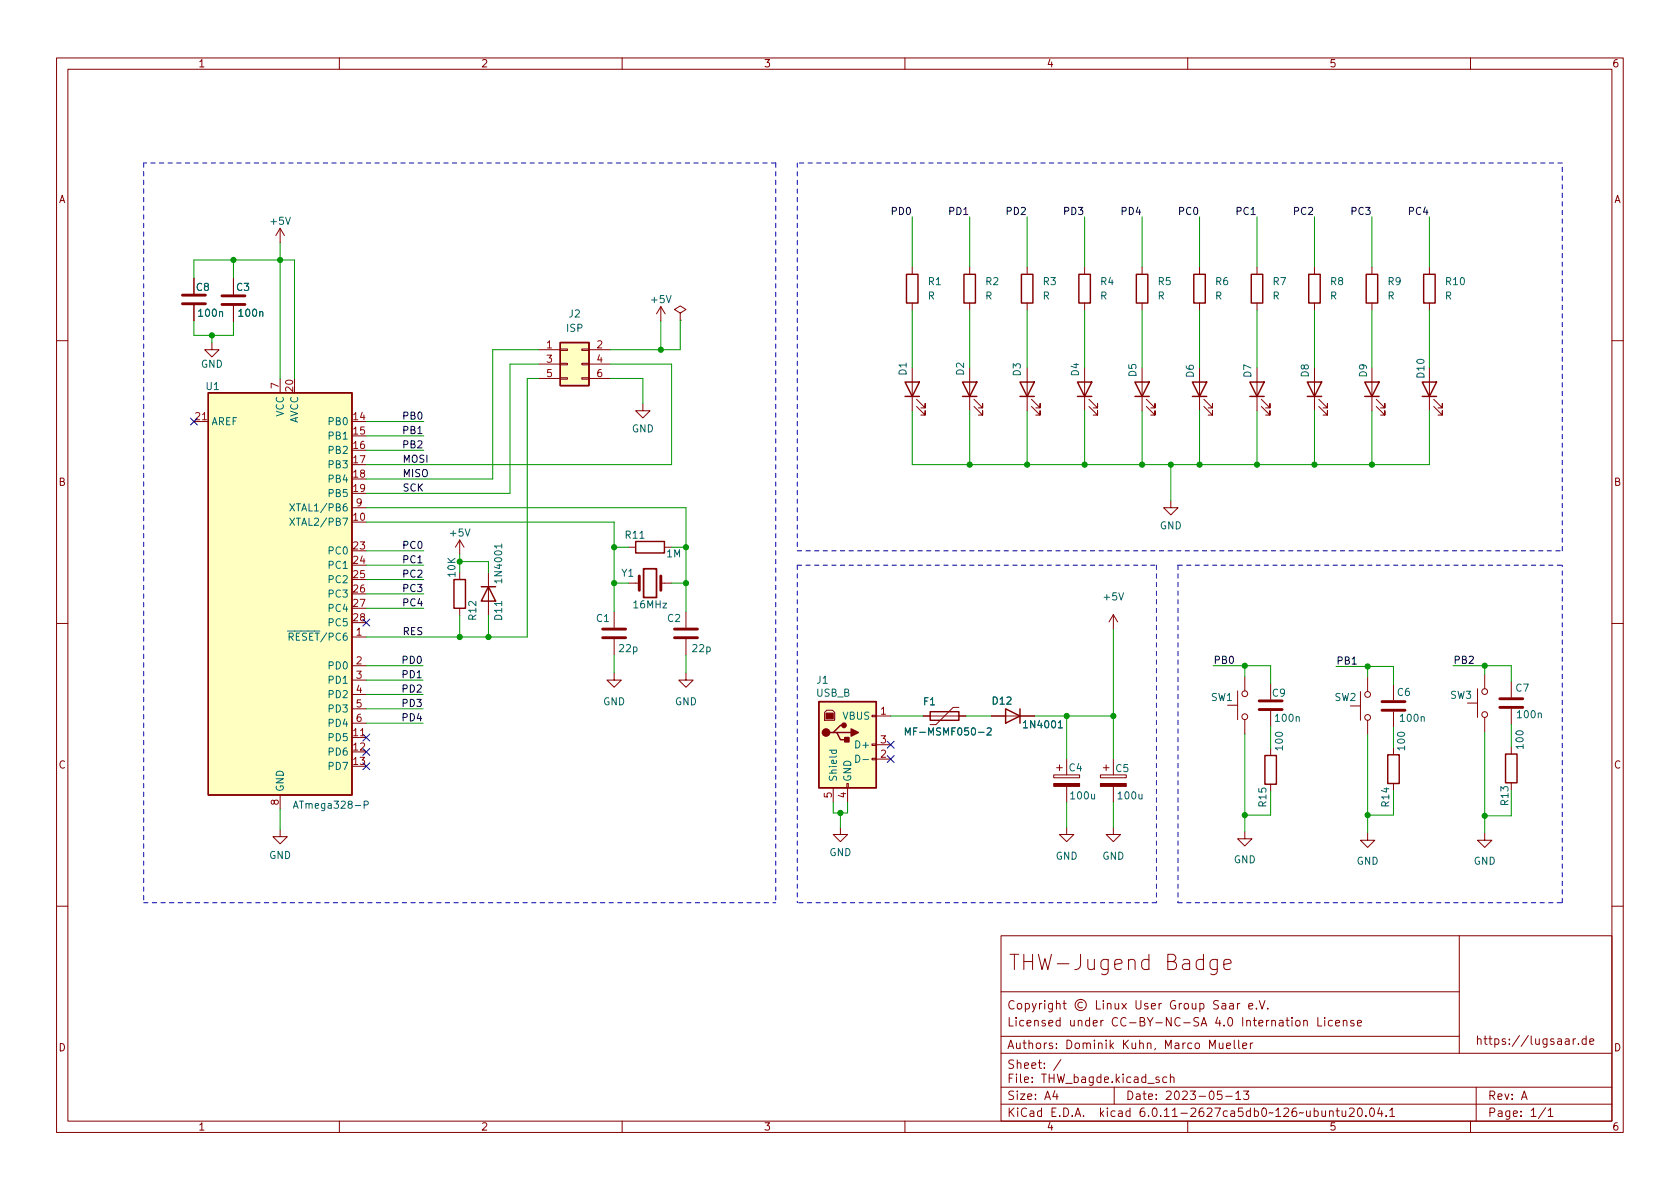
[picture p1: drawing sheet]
<svg xmlns="http://www.w3.org/2000/svg" width="297mm" height="210mm" viewBox="0 0 297 210" stroke-linecap="round" stroke-linejoin="round" font-family="sans-serif">
<g fill="none" stroke="#840000" stroke-width=".18">
<path d="M10 10.2h277v190.1h-277zM12 12.2h273v186.1h-273zM60 10.2v2M110 10.2v2M160 10.2v2M210 10.2v2M260 10.2v2M34.3 49.1v2.8M34.3 54v2.8M41.3 49.3v2.8M41.3 54.1v2.8M49.5 40.4l-.7 1.3"/>
<path d="M49.5 40.4v2.5M49.5 40.4l.8 1.3M116.8 54.2l-.7 1.3M116.8 54.2v2.6M116.8 54.2l.8 1.3M120.3 55.4l1-.7-1-.6-1 .6 1 .7v1.2M120.3 56.6h.1M161.3 47.2v1.3M161.3 53.6v1.3M171.4 47.2v1.3M171.4 53.6v1.3M181.6 47.2v1.3"/>
<path d="M181.6 53.6v1.3M191.8 47.2v1.3M191.8 53.6v1.3M201.9 47.2v1.3M201.9 53.6v1.3M212.1 47.2v1.3M212.1 53.6v1.3M222.2 47.2v1.3M222.2 53.6v1.3M232.4 47.2v1.3M232.4 53.6v1.3M242.6 47.2v1.3"/>
<path d="M242.6 53.6v1.3M252.7 47.2v1.3M252.7 53.6v1.3M10 60.2h2M34.3 74.5h2.5M37.5 60.6v1.2h1.2l-1.2 1.3-1.3-1.3h1.3M49.5 66.9v2.6M52.1 66.9v2.6M62.2 74.5h2.6M62.2 77.1h2.6M62.2 79.6h2.6M95.2 61.8h3.9"/>
<path d="M95.2 64.4h3.9M95.2 66.9h3.9M99.1 66.8h1.2v.3h-1.2zM99.1 64.3h1.2v.2h-1.2zM99.1 61.7h1.2v.3h-1.2zM102.9 66.8h1.2v.3h-1.2zM102.9 64.3h1.2v.2h-1.2zM102.9 61.7h1.2v.3h-1.2zM104.1 61.8h3.8M104.1 64.4h3.8M104.1 66.9h3.8M113.7 71.4v1.2h1.2l-1.2 1.3-1.3-1.3h1.3"/>
<path d="M161.3 65v7.6M162.1 71.9l1.5 1.5v-.8v.8h-.8M162.1 70.6l1.5 1.5v-.7v.7h-.8M171.4 65v7.6M172.2 71.9l1.5 1.5v-.8v.8h-.7M172.2 70.6l1.5 1.5v-.7v.7h-.7M181.6 65v7.6M182.4 71.9l1.5 1.5v-.8v.8h-.8M182.4 70.6l1.5 1.5v-.7v.7h-.8M191.8 65v7.6M192.5 71.9l1.6 1.5v-.8v.8h-.8M192.5 70.6l1.6 1.5v-.7v.7h-.8"/>
<path d="M201.9 65v7.6M202.7 71.9l1.5 1.5v-.8v.8h-.7M202.7 70.6l1.5 1.5v-.7v.7h-.7M212.1 65v7.6M212.9 71.9l1.5 1.5v-.8v.8h-.8M212.9 70.6l1.5 1.5v-.7v.7h-.8M222.2 65v7.6M223 71.9l1.5 1.5v-.8v.8h-.7M223 70.6l1.5 1.5v-.7v.7h-.7M232.4 65v7.6M233.2 71.9l1.5 1.5v-.8v.8h-.8M233.2 70.6l1.5 1.5v-.7v.7h-.8"/>
<path d="M242.6 65v7.6M243.3 71.9l1.6 1.5v-.8v.8h-.8M243.3 70.6l1.6 1.5v-.7v.7h-.8M252.7 65v7.6M253.5 71.9l1.5 1.5v-.8v.8h-.7M253.5 70.6l1.5 1.5v-.7v.7h-.7M285 60.2h2M62.2 92.3h2.6M62.2 82.2h2.6M62.2 84.7h2.6M62.2 87.2h2.6M62.2 97.4h2.6"/>
<path d="M62.2 99.9h2.6M62.2 89.8h2.6M81.3 95.5l-.8 1.3M81.3 95.5v2.5M81.3 95.5l.7 1.3M111.1 96.8h1.3M117.5 96.8h1.2M207 88.5v1.3h1.3l-1.3 1.3-1.3-1.3h1.3M10 110.2h2M62.2 112.6h2.6M62.2 117.7h2.6M62.2 102.5h2.6"/>
<path d="M62.2 105h2.6M62.2 107.6h2.6M62.2 110.1h2.6M81.3 107.6v1.2M86.4 101.2v7.6M108.6 119v1.3h1.3l-1.3 1.2-1.3-1.2h1.3M108.6 108.2v2.8M108.6 113v2.8M111.1 103.1h1.9M116.8 103.1h1.9M121.3 119v1.3h1.3l-1.3 1.2-1.3-1.2h1.3M121.3 108.2v2.8"/>
<path d="M121.3 113v2.8M196.8 108.7l-.7 1.3M196.8 108.7v2.5M196.8 108.7l.8 1.3M220.1 119.6v2.6M241.8 119.8v2.5M262.5 119.2v2.6M285 110.2h2M62.2 130.4h2.6M62.2 133h2.6M62.2 135.5h2.6M62.2 120.3h2.6"/>
<path d="M62.2 122.8h2.6M62.2 125.3h2.6M62.2 127.9h2.6M145.8 126l.4-.4h1l.4 .4v1.4h-1.8zM147.3 139.3v2.6M149.7 138.6h.3v.7h-.3zM149.9 139.3v2.6M154.2 134.1h.7v.3h-.7zM154.2 131.6h.7v.2h-.7zM154.2 126.5h.7v.2h-.7zM154.9 126.6h2.6M154.9 134.2h2.6"/>
<path d="M154.9 131.7h2.6M163.2 126.6h7.6M169.5 125.1h-1l-3 3h-1M175.3 126.6h7.6M186.3 137h4.6v.5h-4.6zM186.8 135.8h1M187.3 135.2v1.1M188.6 134.2v2.8M188.6 139.1v2.8M194.6 137h4.5v.5h-4.5zM195.1 135.8h1M195.6 135.2v1.1"/>
<path d="M196.8 134.2v2.8M196.8 139.1v2.8M217 124.7h1.8M218.8 122.2v5M220.1 127.2v2.6M224.7 120.9v2.8M224.7 125.7v2.8M224.7 132.3v1.3M224.7 138.7v1.2M238.8 124.8h1.7M240.5 122.3v5.1M241.8 127.4v2.5"/>
<path d="M246.4 121v2.8M246.4 125.9v2.7M246.4 132.2v1.3M246.4 138.6v1.2M259.5 124.3h1.7M261.2 121.8v5.1M262.5 126.9v2.5M267.2 120.5v2.8M267.2 125.3v2.8M267.2 132.1v1.2M267.2 138.4v1.3M49.5 146.7v1.2h1.3l-1.3 1.3-1.2-1.3h1.2"/>
<path d="M49.5 140.6v2.5M148.6 146.3v1.3h1.3l-1.3 1.2-1.3-1.2h1.3M188.6 146.3v1.3h1.3l-1.3 1.2-1.3-1.2h1.3M196.8 146.3v1.3h1.3l-1.3 1.2-1.2-1.2h1.2M220.1 147.1v1.2h1.3l-1.3 1.3-1.3-1.3h1.3M241.8 147.3v1.3h1.3l-1.3 1.3-1.3-1.3h1.3M262.5 147.3v1.3h1.3l-1.3 1.3-1.3-1.3h1.3M10 160.2h2M177 165.5h108v32.8h-108zM177 175.4h81M187.4 179.9v1.5M187.9 177.4h.6"/>
<path d="M188.1 176.9v1.3l.4 .2M191.4 177.3a.52 .52 0 0 0-.8 .4 .52 .52 0 0 0 .8 .4M193.9 176.9v1.5h.7M195.1 176.9v.2M195.1 177.4v1M195.8 177.6l.2-.2 .4 .1v.9M195.8 177.4v1M197.1 177.4l.1 1h.4l.2-.1M197.8 177.4v1M198.4 177.4l.7 1M199.1 177.4l-.7 1M203.1 169.8l-.7-.1-.4 .2-.1 .3v.7l.2 .4 .3 .2 .7-.2"/>
<path d="M203.1 168.8v2.7M258 165.5v20.8M285 160.2h2M60 198.3v2M110 198.3v2M160 198.3v2M177 195.3h108M177 192.3h108M177 186.3h108M177 183.3h81M182.5 191.3v.1M182.5 190.5v.1"/>
<path d="M184.6 188.8v.1M184.6 188v.1M186.8 185.3v.1M186.8 184.5v.1M187.4 180.5l-.4-.1-.3 .3v.4l.2 .3h.5M187.6 187.4l-1.3 1.9M196.4 184.9l.5 .5M196.9 184.4l-.6 .6M197 192.3v3M206.3 190.5l-.4-.1-.3 .3v.4l.1 .3h.6M206.9 190.6l.2-.2 .4 .1 .1 .9M206.9 189.9v1.5"/>
<path d="M210 198.3v2M211.9 180l-.5-.1-.3 .2v.4l.7 .3 .1 .3-.3 .3h-.5M212.4 181.4l.5-1.5 .5 1.5M212.5 181h.7M216.7 193.9h1.2M218.5 193.4l.4-.5v1.5M218.5 194.4h.9M219.9 192.9h.9l-.5 .6 .4 .1v.7l-.2 .1h-.4l-.2-.1M230.5 180.6l.2-.2 .4 .1v.9M230.5 180.4v1M238.6 196.1l.5-.2 .3 .2v.3l-.9 1h.9M240.2 196l.2-.1a.81 .81 0 0 1 .5 .7 .81 .81 0 0 1-.3 .8h-.1a.81 .81 0 0 1-.6-.6 .81 .81 0 0 1 .3-.8z"/>
<path d="M241.5 197.3v.1M242.3 196.1l.2-.2a.81 .81 0 0 1 .6 .7 .81 .81 0 0 1-.3 .8h-.2a.81 .81 0 0 1-.3-1.3zM243.9 195.9l-.3 1h.9M244.3 196.4v1M245.1 197.3v.1M245.7 196.4l.4-.5v1.5M245.7 197.4h.9M260 198.3v2M261 192.3v6M273.7 196.4l.4-.5v1.5M273.7 197.4h.9M278.2 183.7v1"/>
<path d="M278.6 183.7l-.3 .1-.1 .2M279.1 184.5v.2M280.4 183.8l-.4-.1-.3 .3v.4l.2 .2h.5M280.4 183.2v1.5M281.1 184.2l.7-.2-.1-.2-.4-.1-.2 .2 .1 .7h.5"/>
<circle cx="220.1" cy="126.7" r=".51"/>
<circle cx="220.1" cy="122.7" r=".51"/>
<circle cx="241.8" cy="122.8" r=".51"/>
<circle cx="241.8" cy="126.9" r=".51"/>
<circle cx="262.5" cy="122.3" r=".51"/>
<circle cx="262.5" cy="126.4" r=".51"/>
<circle cx="191.1" cy="177.7" r="1"/>
</g>
<g fill="none" stroke="#840000" stroke-width=".25">
<path d="M160.3 48.5h2v5.1h-2zM170.4 48.5h2.1v5.1h-2.1zM180.6 48.5h2v5.1h-2zM190.8 48.5h2v5.1h-2zM200.9 48.5h2v5.1h-2zM211.1 48.5h2v5.1h-2zM221.2 48.5h2.1v5.1h-2.1zM231.4 48.5h2v5.1h-2zM241.6 48.5h2v5.1h-2zM251.7 48.5h2v5.1h-2zM36.8 69.5h25.4v71.1h-25.4zM99.1 60.6h5v7.6h-5z"/>
<path d="M160 67.6h2.6l-1.3 2.5zM160 70.1h2.6M170.2 67.6h2.5l-1.3 2.5zM170.2 70.1h2.5M180.3 67.6h2.6l-1.3 2.5zM180.3 70.1h2.6M190.5 67.6h2.5l-1.2 2.5zM190.5 70.1h2.5M200.7 67.6h2.5l-1.3 2.5zM200.7 70.1h2.5M210.8 67.6h2.6l-1.3 2.5zM210.8 70.1h2.6"/>
<path d="M221 67.6h2.5l-1.3 2.5zM221 70.1h2.5M231.1 67.6h2.6l-1.3 2.5zM231.1 70.1h2.6M241.3 67.6h2.5l-1.2 2.5zM241.3 70.1h2.5M251.5 67.6h2.5l-1.3 2.5zM251.5 70.1h2.5M112.4 95.8h5.1v2h-5.1zM80.3 102.5h2v5.1h-2zM85.1 103.8h2.5M86.4 103.8l1.2 2.5h-2.5z"/>
<path d="M144.8 124.1h10.1v15.2h-10.1zM147.3 129.5h.7l.6 1.3h1.3M148 129.5h2.5M149.2 128.3h-.6l-1.3 1.2h-.6M164.5 125.9h5v1.5h-5zM177.8 125.3l2.5 1.3-2.5 1.3zM180.3 125.3v2.6M223.6 133.6h2.1v5.1h-2.1zM245.4 133.5h2v5.1h-2zM266.2 133.3h2v5.1h-2z"/>
</g>
<g fill="none" stroke="#006464" stroke-width=".18">
<path d="M50.5 38.4l.4 1.3 .4-1.3M38.8 55.2l.2-.1 .3 .1 .1 .7M45.9 55.2l.2-.1 .3 .1 .1 .7M117.8 52.3l.4 1.2 .5-1.2M60.6 91.6h.9l-.6 1.3M61.3 89.1h-.4a.85 .85 0 0 0 0 1.3l.4-.2 .1-.4-.2-.2h-.3l-.2 .2M82.2 93.5l.5 1.3 .4-1.3M88.7 96.6h-1.3l.4 .3M88.7 96.2v.7M113.1 95.2h.8M50.8 111.6h5.8M88.7 106.4v.7"/>
<path d="M197.8 104.8l.4 1.3 .5-1.3M146.6 132.7h1.3M147.1 132.7l-.1 .3 .3 .3 .5-.2v-.4M151.3 133.5a.64 .64 0 0 1 .7 .7 .64 .64 0 0 1-.7 .6zM152.6 134.3h.9M173 129.5h1M174.5 128.8l.5-.1 .3 .4-.8 .9h.8M187.1 127.8l.4-.4v1.3M187.1 128.7h.8M229.2 126.8l.2-.1 .3 .1v.8M251.3 126.8l.2-.1 .3 .1v.8M272 126.2l.2-.1h.3v.8"/>
<path d="M62.8 142.5h1M64.4 142.3h.6l.1-.2-.1-.3-.6-.1v1.2M193 140.4v.8l.3 .1 .2-.1M193.5 140.4v.9M201.4 140.4v.8l.3 .1 .2-.1M201.9 140.4v.9"/>
</g>
<g fill="none" stroke="#840000" stroke-width=".51">
<path d="M32.3 53.7h4M32.3 52.2h4M39.2 53.8h4.1M39.2 52.3h4.1M106.6 112.8h4M106.6 111.2h4M113 101.8v2.6M116.8 101.8v2.6M119.3 112.8h4M119.3 111.2h4M222.6 125.5h4.1M222.6 123.9h4.1"/>
<path d="M244.3 125.6h4.1M244.3 124.1h4.1M265.2 125.1h4M265.2 123.6h4"/>
</g>
<g fill="#840000" stroke="#840000" stroke-width=".18">
<path d="M194.6 138.6h4.5v.5h-4.5z"/>
<path d="M186.3 138.6h4.6v.5h-4.6z"/>
<path d="M146 126.1h1.3v1h-1.3z"/>
</g>
<path d="M113.8 100.6h2.3v5.1h-2.3z" fill="none" stroke="#840000" stroke-width=".3"/>
<g fill="#ffffc2" stroke="#ffffc2" stroke-width=".18">
<path d="M36.8 69.5h25.4v71.1h-25.4z"/>
<path d="M99.1 60.6h5v7.6h-5z"/>
<path d="M144.8 124.1h10.1v15.2h-10.1z"/>
</g>
<path d="M35.8 74.2h.7M63.7 130.1h.8" fill="none" stroke="#a90000" stroke-width=".18"/>
<g fill="#840000" stroke="#840000" stroke-width=".25">
<path d="M150.5 128.9l1.3 .6-1.3 .7z"/>
<path d="M149.4 130.4h.7v.8h-.7z"/>
<circle cx="146" cy="129.5" r=".63"/>
<circle cx="149.2" cy="128.3" r=".38"/>
</g>
<g fill="none" stroke="#0000c2" stroke-width=".18" stroke-dasharray=".8 .8">
<path d="M25.4 28.8v130.8M137.2 28.8v130.8M137.2 28.8h-111.8M141 28.8v68.6M276.2 28.8h-135.2M141 97.4h135.2M141 99.9h63.5M141 99.9v59.7M204.5 99.9v59.7M208.3 99.9h67.9M208.3 99.9v59.7M276.2 97.4v-68.6"/>
<path d="M25.4 159.6h111.8M204.5 159.6h-63.5M208.3 159.6h67.9M276.2 159.6v-59.7"/>
</g>
<g fill="none" stroke="#009600" stroke-width=".18">
<path d="M161.3 38.3v8.9M171.4 38.3v8.9M181.6 38.3v8.9M191.8 38.3v8.9M201.9 38.3v8.9M212.1 38.3v8.9M222.2 38.3v8.9M232.4 38.3v8.9M242.6 38.3v8.9M252.7 38.3v8.9M34.3 49.1v-3.1h17.8v20.9M34.3 56.8v2.5h7v-2.4"/>
<path d="M37.5 59.3v1.3M41.3 46v3.3M49.5 42.9v24M116.8 56.8v5M120.3 56.6v5.2h-12.4M161.3 54.9v10.1M171.4 54.9v10.1M181.6 54.9v10.1M191.8 54.9v10.1M201.9 54.9v10.1M212.1 54.9v10.1M222.2 54.9v10.1"/>
<path d="M232.4 54.9v10.1M242.6 54.9v10.1M252.7 54.9v10.1M64.8 79.6h10.1M64.8 77.1h10.1M64.8 74.5h10.1M95.2 66.9h-2v45.7h-28.4M95.2 64.4h-5v22.8h-25.4M95.2 61.8h-8.1v22.9h-22.3M107.9 64.4h10.8v17.8h-53.9M107.9 66.9h5.8v4.5M161.3 72.6v9.6h91.4v-9.6"/>
<path d="M171.4 72.6v9.6M181.6 72.6v9.6M191.8 72.6v9.6M201.9 72.6v9.6M212.1 72.6v9.6M222.2 72.6v9.6M232.4 72.6v9.6M242.6 72.6v9.6M64.8 92.3h43.8v15.9M64.8 89.8h56.5v18.4M64.8 99.9h10.1M64.8 97.4h10.1"/>
<path d="M81.3 98v1.3h5.1v1.9M108.6 96.8h2.5M118.7 96.8h2.6M207 82.2v6.3M64.8 102.5h10.1M64.8 107.6h10.1M64.8 117.7h10M64.8 105h10.1M81.3 108.8v3.8M86.4 108.8v3.8M108.6 115.8v3.2M108.6 103.1h2.5"/>
<path d="M118.7 103.1h2.6M121.3 115.8v3.2M196.8 111.2v23M214.5 117.7h10.2v3.2M220.1 117.7v1.9M236.2 117.9h10.2v3.1M241.8 117.9v1.9M256.9 117.7h10.3v2.8M262.5 117.7v1.5M64.8 127.9h10M64.8 122.8h10M64.8 120.3h10"/>
<path d="M64.8 125.3h10M157.5 126.6h5.7M170.8 126.6h4.5M182.9 126.6h13.9M188.6 126.6v7.6M220.1 129.8v17.3M224.7 128.5v3.8M224.7 139.9v4.2h-4.6M241.8 129.9v17.4M246.4 139.8v4.3h-4.6M246.4 128.6v3.6M262.5 129.4v17.9"/>
<path d="M267.2 139.7v4.6h-4.7M267.2 128.1v4M49.5 143.1v3.6M147.3 141.9v1.9h2.6v-1.9M148.6 143.8v2.5M188.6 141.9v4.4M196.8 141.9v4.4"/>
</g>
<g fill="none" stroke="#000084" stroke-width=".18">
<path d="M33.7 73.9l1.2 1.3M34.9 73.9l-1.2 1.3M64.2 109.5l1.2 1.2M65.4 109.5l-1.2 1.2M64.2 134.9l1.2 1.2M64.2 129.8l1.2 1.2M64.2 132.4l1.2 1.2M65.4 134.9l-1.2 1.2M65.4 129.8l-1.2 1.2M65.4 132.4l-1.2 1.2M156.9 131.1l1.2 1.2M156.9 133.6l1.2 1.2"/>
<path d="M158.1 131.1l-1.2 1.2M158.1 133.6l-1.2 1.2"/>
</g>
<g fill="#009600" stroke="#009600" stroke-width=".18">
<circle cx="116.8" cy="61.8" r=".46"/>
<circle cx="121.3" cy="103.1" r=".46"/>
<circle cx="121.3" cy="96.8" r=".46"/>
<circle cx="207" cy="82.2" r=".46"/>
<circle cx="212.1" cy="82.2" r=".46"/>
<circle cx="222.2" cy="82.2" r=".46"/>
<circle cx="181.6" cy="82.2" r=".46"/>
<circle cx="191.8" cy="82.2" r=".46"/>
<circle cx="148.6" cy="143.8" r=".46"/>
<circle cx="171.4" cy="82.2" r=".46"/>
<circle cx="220.1" cy="144.1" r=".46"/>
<circle cx="188.6" cy="126.6" r=".46"/>
<circle cx="196.8" cy="126.6" r=".46"/>
<circle cx="220.1" cy="117.7" r=".46"/>
<circle cx="201.9" cy="82.2" r=".46"/>
<circle cx="242.6" cy="82.2" r=".46"/>
<circle cx="232.4" cy="82.2" r=".46"/>
<circle cx="262.5" cy="117.7" r=".46"/>
<circle cx="241.8" cy="144.1" r=".46"/>
<circle cx="262.5" cy="144.3" r=".46"/>
<circle cx="241.8" cy="117.9" r=".46"/>
<circle cx="49.5" cy="46" r=".46"/>
<circle cx="41.3" cy="46" r=".46"/>
<circle cx="37.5" cy="59.3" r=".46"/>
<circle cx="108.6" cy="96.8" r=".46"/>
<circle cx="81.3" cy="99.3" r=".46"/>
<circle cx="108.6" cy="103.1" r=".46"/>
<circle cx="81.3" cy="112.6" r=".46"/>
<circle cx="86.4" cy="112.6" r=".46"/>
</g>
<g font-size="3.8" fill="#840000">
<text x="178.2" y="172.4">THW-Jugend</text>
<text x="205.9" y="172.4">Badge</text>
</g>
<g font-size="2.1" fill="#840000">
<text x="178" y="179">Copyright</text>
<text x="200.9" y="179">User</text>
<text x="207.2" y="179">Group</text>
<text x="215" y="179">Saar</text>
<text x="221.3" y="179">e.V.</text>
<text x="178" y="182">Licensed</text>
<text x="178" y="186">Authors:</text>
<text x="188.4" y="186">Dominik</text>
<text x="189" y="182">under</text>
<text x="196.6" y="182">CC-BY-NC-SA</text>
<text x="198.5" y="186">Kuhn,</text>
<text x="206.1" y="186">Marco</text>
<text x="214" y="186">Mueller</text>
<text x="215" y="182">4.0</text>
<text x="219.9" y="182">Internation</text>
<text x="233.3" y="182">License</text>
<text x="260.8" y="185.2">https://lugsaar.de</text>
<text x="178" y="192">File:</text>
<text x="178" y="189.5">Sheet:</text>
<text x="184.1" y="192">THW_bagde.kicad_sch</text>
<text x="178" y="198">KiCad</text>
<text x="178" y="195">Size:</text>
<text x="184.7" y="195">A4</text>
<text x="185.7" y="198">E.D.A.</text>
<text x="194.6" y="198">kicad</text>
<text x="199" y="195">Date:</text>
<text x="201.8" y="198">6.0.11-2627ca5db0~126~ubuntu20.04.1</text>
<text x="206" y="195">2023-05-13</text>
<text x="263" y="195">Rev:</text>
<text x="263" y="198">Page:</text>
<text x="268.9" y="195">A</text>
<text x="270.5" y="198">1/1</text>
</g>
<g font-size="1.8" fill="#840000">
<text x="35" y="12.3">1</text>
<text x="85" y="12.3">2</text>
<text x="135" y="12.3">3</text>
<text x="185" y="12.3">4</text>
<text x="235" y="12.3">5</text>
<text x="285" y="12.3">6</text>
<text x="10.4" y="36.3">A</text>
<text x="285.4" y="36.3">A</text>
<text x="10.3" y="86.3">B</text>
<text x="285.3" y="86.3">B</text>
<text x="10.3" y="136.3">C</text>
<text x="285.3" y="136.3">C</text>
<text x="10.3" y="186.3">D</text>
<text x="285.3" y="186.3">D</text>
<text x="35" y="200.3">1</text>
<text x="85" y="200.3">2</text>
<text x="135" y="200.3">3</text>
<text x="185" y="200.3">4</text>
<text x="235" y="200.3">5</text>
<text x="285" y="200.3">6</text>
</g>
<g font-size="1.8" fill="#006464">
<text x="47.5" y="40.1">+5V</text>
<text x="34.5" y="51.8">C8</text>
<text x="41.7" y="51.8">C3</text>
<text x="114.8" y="54">+5V</text>
<text x="164" y="50.8">R1</text>
<text x="164" y="53.3">R</text>
<text x="174.1" y="50.8">R2</text>
<text x="174.1" y="53.3">R</text>
<text x="184.3" y="50.8">R3</text>
<text x="184.3" y="53.3">R</text>
<text x="194.4" y="50.8">R4</text>
<text x="194.4" y="53.3">R</text>
<text x="204.6" y="50.8">R5</text>
<text x="204.6" y="53.3">R</text>
<text x="214.8" y="50.8">R6</text>
<text x="214.8" y="53.3">R</text>
<text x="224.9" y="50.8">R7</text>
<text x="224.9" y="53.3">R</text>
<text x="235.1" y="50.8">R8</text>
<text x="235.1" y="53.3">R</text>
<text x="245.2" y="50.8">R9</text>
<text x="245.2" y="53.3">R</text>
<text x="255.4" y="50.8">R10</text>
<text x="255.4" y="53.3">R</text>
<text x="34.8" y="56.4">100n</text>
<text x="41.9" y="56.4">100n</text>
<text x="100" y="59.1">ISP</text>
<text x="100.4" y="56.5">J2</text>
<text x="35.5" y="65.4">GND</text>
<text x="36.2" y="69.3">U1</text>
<text x="160.7" y="66.5" transform="rotate(-90 160.7 66.5)">D1</text>
<text x="170.8" y="66.5" transform="rotate(-90 170.8 66.5)">D2</text>
<text x="180.9" y="66.6" transform="rotate(-90 180.9 66.6)">D3</text>
<text x="191.1" y="66.6" transform="rotate(-90 191.1 66.6)">D4</text>
<text x="201.3" y="66.8" transform="rotate(-90 201.3 66.8)">D5</text>
<text x="211.5" y="66.9" transform="rotate(-90 211.5 66.9)">D6</text>
<text x="221.6" y="66.9" transform="rotate(-90 221.6 66.9)">D7</text>
<text x="231.8" y="66.8" transform="rotate(-90 231.8 66.8)">D8</text>
<text x="242.1" y="66.8" transform="rotate(-90 242.1 66.8)">D9</text>
<text x="252.2" y="67.1" transform="rotate(-90 252.2 67.1)">D10</text>
<text x="37.3" y="75.6">AREF</text>
<text x="50.6" y="73.8" transform="rotate(-90 50.6 73.8)">VCC</text>
<text x="53.1" y="74.8" transform="rotate(-90 53.1 74.8)">AVCC</text>
<text x="57.8" y="75.6">PB0</text>
<text x="111.7" y="76.8">GND</text>
<text x="57.8" y="78.1">PB1</text>
<text x="57.8" y="80.6">PB2</text>
<text x="57.8" y="83.2">PB3</text>
<text x="57.8" y="85.7">PB4</text>
<text x="57.8" y="88.3">PB5</text>
<text x="51" y="93.3">XTAL2/PB7</text>
<text x="51" y="90.8">XTAL1/PB6</text>
<text x="79.3" y="95.3">+5V</text>
<text x="110.3" y="95.6">R11</text>
<text x="205" y="94">GND</text>
<text x="57.8" y="98.4">PC0</text>
<text x="57.8" y="101">PC1</text>
<text x="117.7" y="98.9">1M</text>
<text x="57.8" y="103.5">PC2</text>
<text x="57.8" y="106">PC3</text>
<text x="89.2" y="103.4" transform="rotate(-90 89.2 103.4)">1N4001</text>
<text x="109.8" y="102.4">Y1</text>
<text x="111.7" y="108">16MHz</text>
<text x="194.8" y="106.6">+5V</text>
<text x="50.7" y="113.7">~{RESET}/PC6</text>
<text x="57.8" y="108.6">PC4</text>
<text x="57.8" y="111.1">PC5</text>
<text x="84.6" y="109.9" transform="rotate(-90 84.6 109.9)">R12</text>
<text x="89.2" y="109.9" transform="rotate(-90 89.2 109.9)">D11</text>
<text x="105.3" y="110.4">C1</text>
<text x="117.9" y="110.4">C2</text>
<text x="57.8" y="118.7">PD0</text>
<text x="109.2" y="115.7">22p</text>
<text x="122.2" y="115.7">22p</text>
<text x="57.8" y="121.3">PD1</text>
<text x="57.8" y="123.8">PD2</text>
<text x="106.6" y="125.1">GND</text>
<text x="119.3" y="125.1">GND</text>
<text x="144.2" y="123.6">USB_B</text>
<text x="144.3" y="121.3">J1</text>
<text x="163.1" y="125.1">F1</text>
<text x="175.2" y="125">D12</text>
<text x="214" y="124.3">SW1</text>
<text x="224.8" y="123.6">C9</text>
<text x="235.9" y="124.3">SW2</text>
<text x="246.9" y="123.4">C6</text>
<text x="256.3" y="124">SW3</text>
<text x="267.8" y="122.7">C7</text>
<text x="57.8" y="131.4">PD5</text>
<text x="57.8" y="126.4">PD3</text>
<text x="57.8" y="128.9">PD4</text>
<text x="148.9" y="127.6">VBUS</text>
<text x="159.7" y="130.4">MF-MSMF050-2</text>
<text x="180.6" y="129.2">1N4001</text>
<text x="225.2" y="128">100n</text>
<text x="247.3" y="128">100n</text>
<text x="268" y="127.4">100n</text>
<text x="57.8" y="134">PD6</text>
<text x="57.8" y="136.5">PD7</text>
<text x="150.9" y="132.7">D+</text>
<text x="188.9" y="136.8">C4</text>
<text x="197.1" y="136.9">C5</text>
<text x="227.2" y="132.9" transform="rotate(-90 227.2 132.9)">100</text>
<text x="248.8" y="132.9" transform="rotate(-90 248.8 132.9)">100</text>
<text x="269.8" y="132.7" transform="rotate(-90 269.8 132.7)">100</text>
<text x="50.6" y="140.1" transform="rotate(-90 50.6 140.1)">GND</text>
<text x="51.7" y="143.4">ATmega328-P</text>
<text x="148.3" y="138.3" transform="rotate(-90 148.3 138.3)">Shield</text>
<text x="150.9" y="138.3" transform="rotate(-90 150.9 138.3)">GND</text>
<text x="189" y="141.7">100u</text>
<text x="197.4" y="141.7">100u</text>
<text x="224.3" y="142.9" transform="rotate(-90 224.3 142.9)">R15</text>
<text x="246" y="142.9" transform="rotate(-90 246 142.9)">R14</text>
<text x="267.1" y="142.6" transform="rotate(-90 267.1 142.6)">R13</text>
<text x="47.5" y="152.3">GND</text>
<text x="146.6" y="151.8">GND</text>
<text x="186.6" y="152.4">GND</text>
<text x="194.8" y="152.4">GND</text>
<text x="218.1" y="153">GND</text>
<text x="239.8" y="153.3">GND</text>
<text x="260.5" y="153.3">GND</text>
</g>
<g font-size="1.8" fill="#0f0f0f">
<text x="157.4" y="38">PD0</text>
<text x="167.5" y="38">PD1</text>
<text x="177.7" y="38">PD2</text>
<text x="187.9" y="38">PD3</text>
<text x="198" y="38">PD4</text>
<text x="208.2" y="38">PC0</text>
<text x="218.3" y="38">PC1</text>
<text x="228.5" y="38">PC2</text>
<text x="238.7" y="38">PC3</text>
<text x="248.8" y="38">PC4</text>
<text x="71" y="74.2">PB0</text>
<text x="71" y="76.7">PB1</text>
<text x="71" y="79.3">PB2</text>
<text x="71.1" y="81.8">MOSI</text>
<text x="71.1" y="86.9">SCK</text>
<text x="71.1" y="84.4">MISO</text>
<text x="71" y="99.6">PC1</text>
<text x="71" y="97.1">PC0</text>
<text x="71" y="104.7">PC3</text>
<text x="71" y="107.2">PC4</text>
<text x="71" y="102.1">PC2</text>
<text x="71.1" y="112.3">RES</text>
<text x="70.9" y="119.9">PD1</text>
<text x="70.9" y="117.4">PD0</text>
<text x="214.5" y="117.4">PB0</text>
<text x="236.2" y="117.5">PB1</text>
<text x="256.9" y="117.4">PB2</text>
<text x="70.9" y="125">PD3</text>
<text x="70.9" y="122.5">PD2</text>
<text x="70.9" y="127.5">PD4</text>
</g>
<g font-size="1.8" fill="#a90000">
<text x="96.5" y="61.6">1</text>
<text x="96.5" y="64.1">3</text>
<text x="105.4" y="61.6">2</text>
<text x="105.4" y="64.1">4</text>
<text x="49.3" y="68.9" transform="rotate(-90 49.3 68.9)">7</text>
<text x="51.8" y="69.5" transform="rotate(-90 51.8 69.5)">20</text>
<text x="96.5" y="66.7">5</text>
<text x="105.4" y="66.7">6</text>
<text x="34.3" y="74.3">21</text>
<text x="62.2" y="74.3">14</text>
<text x="62.2" y="76.8">15</text>
<text x="62.2" y="79.4">16</text>
<text x="62.2" y="81.9">17</text>
<text x="62.2" y="84.4">18</text>
<text x="62.2" y="87">19</text>
<text x="62.8" y="89.5">9</text>
<text x="62.2" y="92.1">10</text>
<text x="62.2" y="97.1">23</text>
<text x="62.2" y="99.7">24</text>
<text x="62.2" y="102.2">25</text>
<text x="62.2" y="104.8">26</text>
<text x="62.2" y="107.3">27</text>
<text x="62.2" y="109.8">28</text>
<text x="62.8" y="112.4">1</text>
<text x="62.8" y="117.5">2</text>
<text x="62.8" y="120">3</text>
<text x="62.8" y="122.5">4</text>
<text x="62.8" y="125.1">5</text>
<text x="62.2" y="130.2">11</text>
<text x="62.8" y="127.6">6</text>
<text x="155.5" y="126.4">1</text>
<text x="155.5" y="131.4">3</text>
<text x="62.2" y="132.7">12</text>
<text x="62.2" y="135.2">13</text>
<text x="155.5" y="134">2</text>
<text x="49.3" y="142.5" transform="rotate(-90 49.3 142.5)">8</text>
<text x="147.1" y="141.3" transform="rotate(-90 147.1 141.3)">5</text>
<text x="149.6" y="141.3" transform="rotate(-90 149.6 141.3)">4</text>
</g>
<text font-size="1.8" fill="#009600" x="80.9" y="102.2" transform="rotate(-90 80.9 102.2)">10K</text>
</svg>
